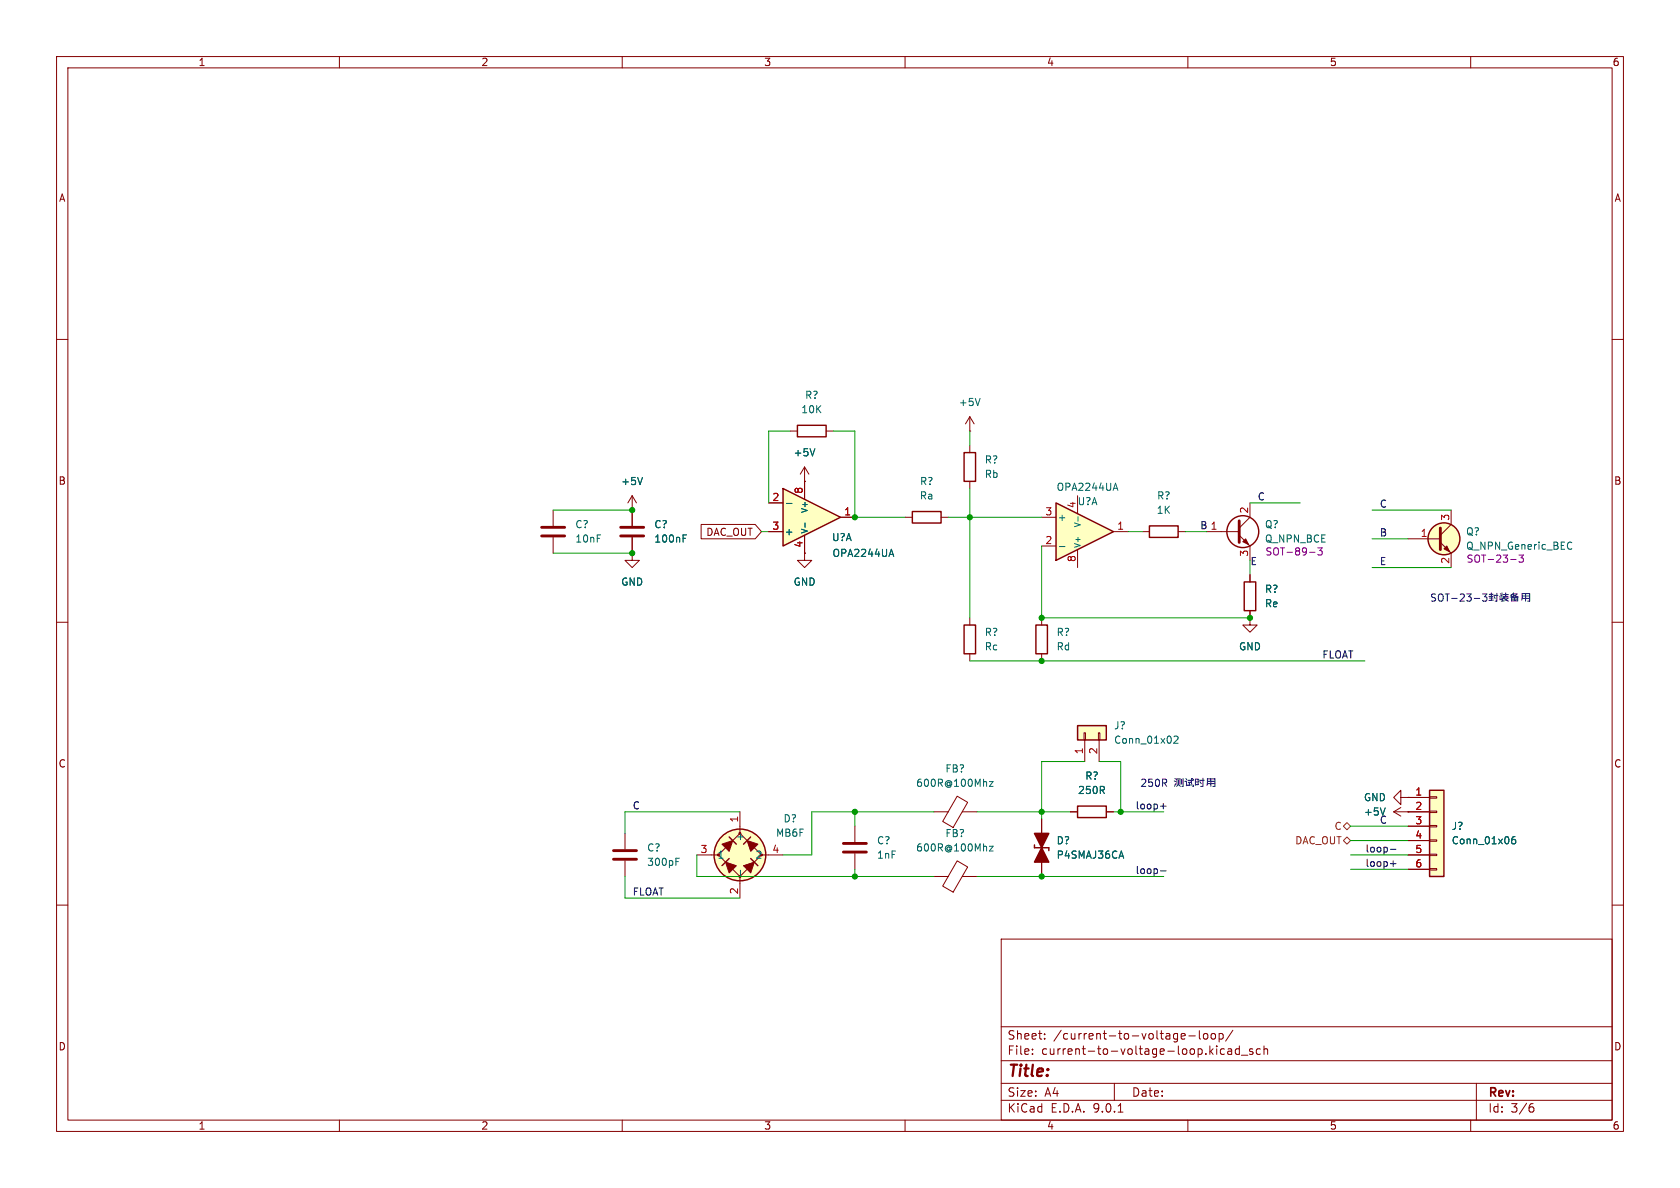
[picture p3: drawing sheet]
<svg xmlns="http://www.w3.org/2000/svg" width="297mm" height="210mm" viewBox="0 0 297 210" stroke-linecap="round" stroke-linejoin="round" font-family="sans-serif">
<g fill="none" stroke="#840000" stroke-width=".18">
<path d="M10 10h277v190h-277zM12 12h273v186h-273zM60 10v2M110 10v2M160 10v2M210 10v2M260 10v2M10 60h2M285 60h2M10 110h2M285 110h2M10 160h2"/>
<path d="M177 166h108v32h-108zM285 160h2M60 198v2M110 198v2M160 198v2M177 194.5h108M177 191.5h108M177 187.5h108M177 181.5h108M182.5 186.3v.1M182.5 185.5v.1M184.7 183.6v.1"/>
<path d="M184.7 182.8v.1M197 191.5v3M197.7 196.6h.8M209 182.7l.5 .1v.3l-.7 .1M209.5 183.6l-.5 .1M210 198v2M210.2 183.1h1.1M212 182.2v1.3l.2 .2M212.9 182.8l.3-.1 .3 .3v.4l-.3 .3-.3-.1-.2-.2v-.4zM214.2 182.8l.4-.1 .3 .3v.4l-.3 .3-.4-.1-.1-.2v-.4zM215.5 182.8l.5-.1 .2 .3v.4l-.1 .2h-.6M215.5 182.7v1.5"/>
<path d="M216.5 185.5l-.5-.1-.3 .3v.4l.2 .2h.6M217.1 185.5h.6v.9M217.7 185.8h-.5a.29 .29 0 0 0-.2 .3 .29 .29 0 0 0 .2 .3l.5-.1M218 182.1l-1.3 2M219.1 185.5l-.4-.1-.3 .3v.4l.1 .2h.6M219.1 184.9v1.5M219.5 186.5h1.1M221.5 185.5l-.4-.1-.2 .2 .1 .2 .5 .2v.3h-.6M222.8 185.5l-.4-.1-.3 .3v.4l.1 .2h.6M223.5 185.5l.2-.1 .3 .1 .1 .9M223.5 184.9v1.5M260 198v2"/>
<path d="M261 191.5v6.5M270.6 195.7h.4l.2 .3-.1 .5-.5 .1M271 195.1l-.4 .1"/>
</g>
<path d="M186.7 88.9l10.1 5.1-10.1 5.1z" fill="#ffffc2"/>
<g fill="none" stroke="#840000" stroke-width=".25">
<path d="M170.4 80h2.1v5.1h-2.1zM186.7 88.9l10.1 5.1-10.1 5.1zM203.2 93h5.1v2h-5.1zM190.5 142.5h5.1v2h-5.1z"/>
<circle cx="219.7" cy="94" r="2.82"/>
<circle cx="255.3" cy="95.2" r="2.82"/>
</g>
<g fill="none" stroke="#840000" stroke-width=".18">
<path d="M171.4 76.2h.1M171.4 73.7v2.5M171.4 78.7v1.3M171.4 73.7l-.7 1.2M171.4 73.7l.8 1.2M111.8 90.2v2.8M111.8 95v2.8M142.2 97.8v1.3h1.3l-1.3 1.2-1.2-1.2h1.2M142.2 97.8h.1M171.4 85.1v1.3M184.1 96.5h2.6M184.1 91.4h2.6"/>
<path d="M190.5 87.6v3.2M190.5 97.2v3.1M196.8 94h2.6M201.9 94h1.3M208.3 94h1.2M213.4 94h5.7M219.1 94.6l1.9 1.9v2.6M221 88.9v2.5l-1.9 1.9M248.9 95.3h5.7M254.6 95.9l1.9 1.9v2.5M256.5 90.2v2.5l-1.9 1.9M189.2 143.5h1.3"/>
<path d="M195.6 143.5h1.2"/>
</g>
<path d="M173.3 70.4l-.5 1.3M120.8 95.2h.4M120.8 94.6h.6M187.3 96.6h1M190.6 91.3v.8M196.9 86.3h.6M197.2 85.4l.4 1.3M277.5 95.8l.4 .2M277.9 97l-.4 .1" fill="none" stroke="#006464" stroke-width=".18"/>
<path d="M109.7 93.2h4.1M109.7 94.7h4.1M219.1 92.1v3.8M254.6 93.3v3.9" fill="none" stroke="#840000" stroke-width=".51"/>
<g fill="#840000" stroke="#840000" stroke-width=".18">
<path d="M219.7 95.8l.5-.5 .5 1z"/>
<path d="M255.3 97l.5-.5 .5 1z"/>
</g>
<path d="M231.5 97.6h1M233.8 96.8l-.5 .5 .4 .2v.5l-.2 .1-.5-.1M267.1 98.9h.9M269.3 98.1l-.4 .5 .4 .1v.6l-.2 .1-.6-.1" fill="none" stroke="#840084" stroke-width=".18"/>
<circle cx="255.3" cy="95.2" r="2.82" fill="#ffffc2" stroke="#ffffc2" stroke-width=".18"/>
<path d="M138.4 86.4l10.2 5-10.2 5.1z" fill="#ffffc2"/>
<path d="M138.4 86.4l10.2 5-10.2 5.1zM161.3 90.4h5.1v2.1h-5.1zM220 102.9h2v5.1h-2z" fill="none" stroke="#840000" stroke-width=".25"/>
<path d="M97.8 90.2v2.8M97.8 95v2.8M135.9 88.9h2.5M135.9 94h2.5M142.2 85.1v3.2M142.2 94.6v3.2M148.6 91.4h2.5M160 91.4h1.3M166.4 91.4h1.2M221 101.6v1.3M221 108v1.2" fill="none" stroke="#840000" stroke-width=".18"/>
<path d="M139 89h1M142.3 92.5v.7M157.3 98h.6M157.6 97.1l.4 1.3" fill="none" stroke="#006464" stroke-width=".18"/>
<path d="M95.8 93.2h4M95.8 94.7h4" fill="none" stroke="#840000" stroke-width=".51"/>
<path d="M252.7 139.7h2.6v15.2h-2.6z" fill="#ffffc2"/>
<g fill="none" stroke="#840000" stroke-width=".25">
<path d="M141 75.2h5v2h-5zM170.4 110.5h2.1v5.1h-2.1zM183.1 110.5h2.1v5.1h-2.1zM252.7 139.7h2.6v15.2h-2.6zM128.9 148l1.3 1.2M128.9 151.8l-1.3 1.2M132.7 151.8l1.3 1.2M132.7 148l-1.3 1.2"/>
<circle cx="130.8" cy="151.1" r="4.6"/>
</g>
<g fill="none" stroke="#840000" stroke-width=".18">
<path d="M139.7 76.2h1.3M146 76.2h1.3M111.8 90.2h.1M111.8 97.8v1.3h1.2l-1.2 1.2-1.3-1.2h1.3M111.8 97.8h.1M111.8 87.6l-.8 1.3M111.8 87.6l.7 1.3M111.8 87.6v2.6M142.2 85.1h.1M142.2 82.6l-.7 1.2M142.2 82.6l.8 1.2M142.2 82.6v2.5"/>
<path d="M171.4 109.2v1.3M171.4 115.6v1.2M184.1 109.2v1.3M184.1 115.6v1.2M110.5 147.3v2.8M110.5 152.1v2.8M123.2 151.1h3.8M130.8 147.3l3.8 3.8-3.8 3.8-3.8-3.8zM130.8 143.5v3.8M130.8 154.9v3.9M134.6 151.1h3.8M151.1 146.1v2.7"/>
<path d="M151.1 150.9v2.8M165.1 143.5h2.5M165.1 154.9h2.5M169.2 152.2l1.9 1.1-2.6 4.4-1.9-1.1zM169.2 140.7l1.9 1.1-2.6 4.5-1.9-1.1zM170.1 143.5h2.6M170.1 154.9h2.6M246.4 143.5h6.3M246.4 143.5l1.2 .8M247.6 141v-1.3l-1.2 1.3 1.2 1.2v-1.2h1.3M247.6 142.7l-1.2 .8M248.9 141h.1"/>
<path d="M248.9 143.5h.1M248.9 141h3.8M248.9 146.1h3.8M248.9 148.6h3.8M248.9 151.1h3.8M248.9 153.7h3.8M252.7 140.8h1.3v.3h-1.3zM252.7 143.4h1.3v.2h-1.3zM252.7 145.9h1.3v.3h-1.3zM252.7 148.5h1.3v.2h-1.3zM252.7 151h1.3v.3h-1.3zM252.7 153.5h1.3v.3h-1.3z"/>
</g>
<path d="M144.1 79.3l-.5 1.3M113.6 84.4l-.4 1.3M174.9 138.2h.7l-.7 .8h.7M119.5 152.3h.4M119.5 151.7h.6M130.9 153.8v1M174.9 149.6h.7l-.7 .8h.7M244.9 142.8l-.4 1.3M267.8 147.9l-.3 .1a.86 .86 0 0 0 0 1.2l.4-.2 .1-.4-.3-.2h-.2l-.3 .2" fill="none" stroke="#006464" stroke-width=".18"/>
<path d="M108.5 150.4h4M108.5 151.9h4M149.1 149.1h4.1M149.1 150.6h4.1" fill="none" stroke="#840000" stroke-width=".51"/>
<circle cx="130.8" cy="151.1" r="4.6" fill="#ffffc2" stroke="#ffffc2" stroke-width=".18"/>
<g fill="#840000" stroke="#840000" stroke-width=".18">
<path d="M128.3 152.4l1.9 .6-1.3 1.3z"/>
<path d="M127.6 149.2l1.9-.6-.6 1.9z"/>
<path d="M132.1 148.6l1.9 .6-1.3 1.3z"/>
<path d="M131.4 153l1.9-.6-.6 1.9z"/>
<circle cx="130.8" cy="147.3" r=".18"/>
</g>
<path d="M190.5 128.3h5.1v2.5h-5.1z" fill="#ffffc2"/>
<path d="M190.5 128.3h5.1v2.5h-5.1zM182.9 149.4v.5h2.5v.5" fill="none" stroke="#840000" stroke-width=".25"/>
<g fill="none" stroke="#840000" stroke-width=".18">
<path d="M111.8 90.2h.1M111.8 97.8h.1M111.8 90.2v2.8M111.8 95v2.8M123.9 92.7h9.6l1.1 1.3-1.1 1.3h-9.6zM135.9 88.9h2.5M135.9 94h2.5M142.2 85.1h.1M142.2 97.8h.1M142.2 85.1v3.2M142.2 94.6v3.2M148.6 91.4h2.5"/>
<path d="M221 109.2v1.3h1.2l-1.2 1.3-1.3-1.3h1.3M221 109.2h.1M221 101.6v1.3M221 108v1.2M191.6 129.5h.3v1.3h-.3zM191.8 130.8v3.8M194.2 129.5h.2v1.3h-.2zM194.3 130.8v3.8M184.1 144.8v2.5M184.1 148.6v2.5M184.1 152.4v2.5M189.2 143.5h1.3"/>
<path d="M195.6 143.5h1.2M248.9 141h.1M248.9 143.5h.1M248.9 141h3.8M248.9 143.5h3.8M248.9 146.1h3.8M248.9 148.6h3.8M248.9 151.1h3.8M248.9 153.7h3.8"/>
</g>
<path d="M144.1 79.3l-.5 1.3M113.6 84.4l-.4 1.3M120.8 95.2h.4M120.8 94.6h.6M139 89h1M142.3 92.5v.7M157.3 98h.6M157.6 97.1l.4 1.3M207.5 130.2l.5-.1 .3 .4-.8 .9h.8M198.2 150.4l.5 1.3M244.9 142.8l-.4 1.3M267.8 147.9l-.3 .1a.86 .86 0 0 0 0 1.2l.4-.2 .1-.4-.3-.2h-.2l-.3 .2" fill="none" stroke="#006464" stroke-width=".18"/>
<g fill="#840000" stroke="#840000" stroke-width=".25">
<path d="M184.1 149.9l1.3 2.5h-2.5z"/>
<path d="M182.9 147.3h2.5l-1.3 2.6z"/>
</g>
<path d="M237.5 146.1l.6-.7 .7 .7-.7 .6zM237.5 148.6l.6-.6 .7 .6-.7 .6z" fill="none" stroke="#725600" stroke-width=".18"/>
<path d="M205.2 153.9h.9M205.2 142.5h.9M205.7 142v1M245.8 150.1h1M245.8 152.7h1M246.3 152.2v1" fill="none" stroke="#0f0f0f" stroke-width=".18"/>
<g fill="none" stroke="#009600" stroke-width=".18">
<path d="M139.7 76.2h-3.8v12.7M147.3 76.2h3.8v15.2h8.9M171.4 76.2v2.5M97.8 90.2h14M97.8 97.8h14M134.6 94h1.3M167.6 91.4h16.5M171.4 86.4v22.8M184.1 96.5v12.7h36.9M199.4 94h2.5M209.5 94h3.9M221 88.9h8.9"/>
<path d="M221 99.1v2.5M242.6 90.2h13.9M242.6 95.3h6.3M171.4 116.8h69.9M242.6 100.3h13.9M191.8 134.6h-7.7v10.2M194.3 134.6h3.8v8.9M110.5 154.9v3.9h20.3M123.2 151.1v3.8h41.9M130.8 143.5h-20.3v3.8M151.1 143.5v2.6M151.1 153.7v1.2"/>
<path d="M165.1 143.5h-21.6v7.6h-5.1M172.7 143.5h16.5M172.7 154.9h33M196.8 143.5h8.9M238.8 151.1h10.1M238.8 148.6h10.1M238.8 153.7h10.1M238.8 146.1h10.1"/>
</g>
<g fill="none" stroke="#0000c2" stroke-width=".18">
<path d="M253.8 105.1l-.5-.1-.2 .1v.4l.6 .2 .1 .3-.2 .3-.5-.1M254.5 105.1l.1-.1a.43 .43 0 0 1 .5 .4v.4a.42 .42 0 0 1-.4 .5 .42 .42 0 0 1-.4-.5v-.4zM255.5 105h.7M255.9 105v1.3M256.6 105.8h1M258.2 105.1l.4-.1 .3 .4-.8 .9h.8M259.3 105h.8l-.4 .5 .3 .1v.5l-.2 .2-.5-.2M260.6 105.8h1M262.1 105h.8l-.5 .5 .4 .1v.5l-.2 .2-.5-.2M263.2 105.4h.8M263.3 105.7h.7M263.3 105.1h.7"/>
<path d="M263.7 104.8v.6M263.7 105.5v.6M264 106.1h-.8M264.1 105.2h.7M264.2 105.5l.1 .3M264.6 104.9v1.4h-.3M265.1 105.7h1.6M265.2 104.9l.1 .2M265.4 105.3l-.3 .1M265.5 104.8v.7M265.6 105.9v.3M265.7 105.1h1"/>
<path d="M265.8 105.5h.8M265.9 105.7l.3 .4 .5 .2M265.9 105.5v.3l-.8 .2M266 106.2l-.6 .1M266.2 104.8v.7M266.5 105.8l-.4 .2M267.2 106.2h1.1M267.2 105.9h1.1M267.2 106.3v-.7h1.1v.7M267.3 105.1l-.3 .1M267.4 105.1l.5 .3 .5 .1M267.5 105h.7l-.6 .4-.6 .1"/>
<path d="M267.6 104.8l-.4 .4M267.8 105.6v.6M269 106.1l.1-1.2h1.3v1.4h-.3M269.1 105.8h1.3M269.1 105.4h1.3M269.7 104.9v1.4"/>
</g>
<g fill="#009600" stroke="#009600" stroke-width=".18">
<circle cx="221" cy="109.2" r=".46"/>
<circle cx="171.4" cy="91.4" r=".46"/>
<circle cx="151.1" cy="91.4" r=".46"/>
<circle cx="111.8" cy="90.2" r=".46"/>
<circle cx="184.1" cy="116.8" r=".46"/>
<circle cx="184.1" cy="109.2" r=".46"/>
<circle cx="184.1" cy="154.9" r=".46"/>
<circle cx="184.1" cy="143.5" r=".46"/>
<circle cx="198.1" cy="143.5" r=".46"/>
<circle cx="111.8" cy="97.8" r=".46"/>
<circle cx="151.1" cy="154.9" r=".46"/>
<circle cx="151.1" cy="143.5" r=".46"/>
</g>
<text font-size="2.8" fill="#840000" x="178" y="190.9">Title:</text>
<g font-size="2.1" fill="#840000">
<text x="178" y="184">Sheet:</text>
<text x="186.2" y="184">/current-to-voltage-loop/</text>
<text x="178" y="186.7">File:</text>
<text x="184.1" y="186.7">current-to-voltage-loop.kicad_sch</text>
<text x="178" y="196.9">KiCad</text>
<text x="178" y="194.1">Size:</text>
<text x="184.7" y="194.1">A4</text>
<text x="185.7" y="196.9">E.D.A.</text>
<text x="193.3" y="196.9">9.0.1</text>
<text x="200" y="194.1">Date:</text>
<text x="263" y="194.3">Rev:</text>
<text x="263" y="196.9">Id:</text>
<text x="267.1" y="196.9">3/6</text>
</g>
<g font-size="1.8" fill="#840000">
<text x="35" y="11.9">1</text>
<text x="85" y="11.9">2</text>
<text x="135" y="11.9">3</text>
<text x="185" y="11.9">4</text>
<text x="235" y="11.9">5</text>
<text x="285" y="11.9">6</text>
<text x="10.3" y="35.9">A</text>
<text x="285.3" y="35.9">A</text>
<text x="10.3" y="85.9">B</text>
<text x="285.3" y="85.9">B</text>
<text x="124.8" y="94.9">DAC_OUT</text>
<text x="10.3" y="135.9">C</text>
<text x="285.3" y="135.9">C</text>
<text x="131.7" y="155.2" transform="rotate(-90 131.7 155.2)">-</text>
<text x="10.3" y="185.9">D</text>
<text x="285.3" y="185.9">D</text>
<text x="35" y="199.9">1</text>
<text x="85" y="199.9">2</text>
<text x="135" y="199.9">3</text>
<text x="185" y="199.9">4</text>
<text x="235" y="199.9">5</text>
<text x="285" y="199.9">6</text>
</g>
<g font-size="1.8" fill="#006464">
<text x="142.2" y="70.7">R?</text>
<text x="169.4" y="72">+5V</text>
<text x="141.6" y="73.3">10K</text>
<text x="140.2" y="80.9">+5V</text>
<text x="174" y="82.1">R?</text>
<text x="109.7" y="86">+5V</text>
<text x="162.5" y="88.5">Ra</text>
<text x="162.5" y="86">R?</text>
<text x="174" y="84.7">Rb</text>
<text x="186.7" y="87">OPA2244UA</text>
<text x="190.4" y="89.5">U?A</text>
<text x="204.5" y="88.5">R?</text>
<text x="101.6" y="93.6">C?</text>
<text x="115.6" y="93.6">C?</text>
<text x="138.6" y="94.8">+</text>
<text x="147" y="95.9">U?A</text>
<text x="186.9" y="92.3">+</text>
<text x="204.4" y="91">1K</text>
<text x="223.5" y="93.6">Q?</text>
<text x="259.1" y="94.8">Q?</text>
<text x="101.6" y="96.1">10nF</text>
<text x="115.6" y="96.1">100nF</text>
<text x="147.1" y="98.7">OPA2244UA</text>
<text x="109.7" y="103.7">GND</text>
<text x="140.2" y="103.7">GND</text>
<text x="223.5" y="105">R?</text>
<text x="223.5" y="107.5">Re</text>
<text x="174" y="112.6">R?</text>
<text x="186.7" y="112.6">R?</text>
<text x="174" y="115.2">Rc</text>
<text x="186.7" y="115.2">Rd</text>
<text x="218.9" y="115.2">GND</text>
<text x="196.9" y="131.7">Conn_01x02</text>
<text x="196.9" y="129.1">J?</text>
<text x="167" y="136.8">FB?</text>
<text x="161.9" y="139.3">600R@100Mhz</text>
<text x="190.5" y="140.6">250R</text>
<text x="191.8" y="138">R?</text>
<text x="241" y="141.8">GND</text>
<text x="131.7" y="148.8" transform="rotate(-90 131.7 148.8)">+</text>
<text x="137.1" y="148.1">MB6F</text>
<text x="138.4" y="145.6">D?</text>
<text x="154.9" y="149.5">C?</text>
<text x="167" y="148.2">FB?</text>
<text x="186.7" y="149.5">D?</text>
<text x="241" y="144.4">+5V</text>
<text x="243.8" y="145.7">C</text>
<text x="256.5" y="149.5">Conn_01x06</text>
<text x="256.5" y="146.9">J?</text>
<text x="114.3" y="153.3">300pF</text>
<text x="114.3" y="150.7">C?</text>
<text x="126.7" y="152">1</text>
<text x="133.5" y="152">2</text>
<text x="154.9" y="152">1nF</text>
<text x="161.9" y="150.7">600R@100Mhz</text>
<text x="186.7" y="152">P4SMAJ36CA</text>
</g>
<g font-size="1.8" fill="#a90000">
<text x="136.5" y="88.6">2</text>
<text x="142" y="87.4" transform="rotate(-90 142 87.4)">8</text>
<text x="190.2" y="89.9" transform="rotate(-90 190.2 89.9)">4</text>
<text x="136.5" y="93.7">3</text>
<text x="149.2" y="91.2">1</text>
<text x="184.7" y="91.2">3</text>
<text x="197.4" y="93.7">1</text>
<text x="220.7" y="90.9" transform="rotate(-90 220.7 90.9)">2</text>
<text x="251.1" y="95">1</text>
<text x="256.3" y="92.1" transform="rotate(-90 256.3 92.1)">3</text>
<text x="142" y="96.9" transform="rotate(-90 142 96.9)">4</text>
<text x="184.7" y="96.3">2</text>
<text x="190.2" y="99.4" transform="rotate(-90 190.2 99.4)">8</text>
<text x="220.7" y="98.5" transform="rotate(-90 220.7 98.5)">3</text>
<text x="256.3" y="99.8" transform="rotate(-90 256.3 99.8)">2</text>
<text x="191.5" y="133.4" transform="rotate(-90 191.5 133.4)">1</text>
<text x="194.1" y="133.4" transform="rotate(-90 194.1 133.4)">2</text>
<text x="250.1" y="140.7">1</text>
<text x="250.1" y="143.3">2</text>
<text x="130.6" y="145.5" transform="rotate(-90 130.6 145.5)">1</text>
<text x="250.1" y="145.8">3</text>
<text x="250.1" y="148.3">4</text>
<text x="123.8" y="150.9">3</text>
<text x="136.5" y="150.9">4</text>
<text x="250.1" y="150.9">5</text>
<text x="250.1" y="153.4">6</text>
<text x="130.6" y="158.2" transform="rotate(-90 130.6 158.2)">2</text>
</g>
<g font-size="1.8" fill="#0f0f0f">
<text x="222.2" y="88.6">C</text>
<text x="243.8" y="89.8">C</text>
<text x="212.1" y="93.6">B 1</text>
<text x="243.8" y="94.9">B</text>
<text x="221" y="100">E</text>
<text x="243.8" y="100">E</text>
<text x="233.7" y="116.5">FLOAT</text>
<text x="111.8" y="143.2">C</text>
<text x="200.7" y="143.2">loop+</text>
<text x="200.7" y="154.6">loop-</text>
<text x="241.3" y="150.8">loop-</text>
<text x="241.3" y="153.3">loop+</text>
<text x="111.8" y="158.4">FLOAT</text>
</g>
<g font-size="1.8" fill="#840084">
<text x="223.5" y="96.1">Q_NPN_BCE</text>
<text x="223.6" y="98.4">SOT-89-3</text>
<text x="259.1" y="97.4">Q_NPN_Generic_BEC</text>
<text x="259.2" y="99.7">SOT-23-3</text>
</g>
<g font-size="1.8" fill="#0000c2">
<text x="201.5" y="139.3">250R</text>
<text x="207.6" y="139.3">þÿmK‹Õeöu(</text>
</g>
<g font-size="1.8" fill="#725600">
<text x="228.9" y="149.5">DAC_OUT</text>
<text x="235.8" y="146.9">C</text>
</g>
<g font-size="1.4" fill="#006464">
<text x="143" y="94.4" transform="rotate(-90 143 94.4)">V-</text>
<text x="143" y="90.8" transform="rotate(-90 143 90.8)">V+</text>
<text x="191.2" y="93.4" transform="rotate(-90 191.2 93.4)">V-</text>
<text x="191.2" y="97" transform="rotate(-90 191.2 97)">V+</text>
</g>
</svg>
